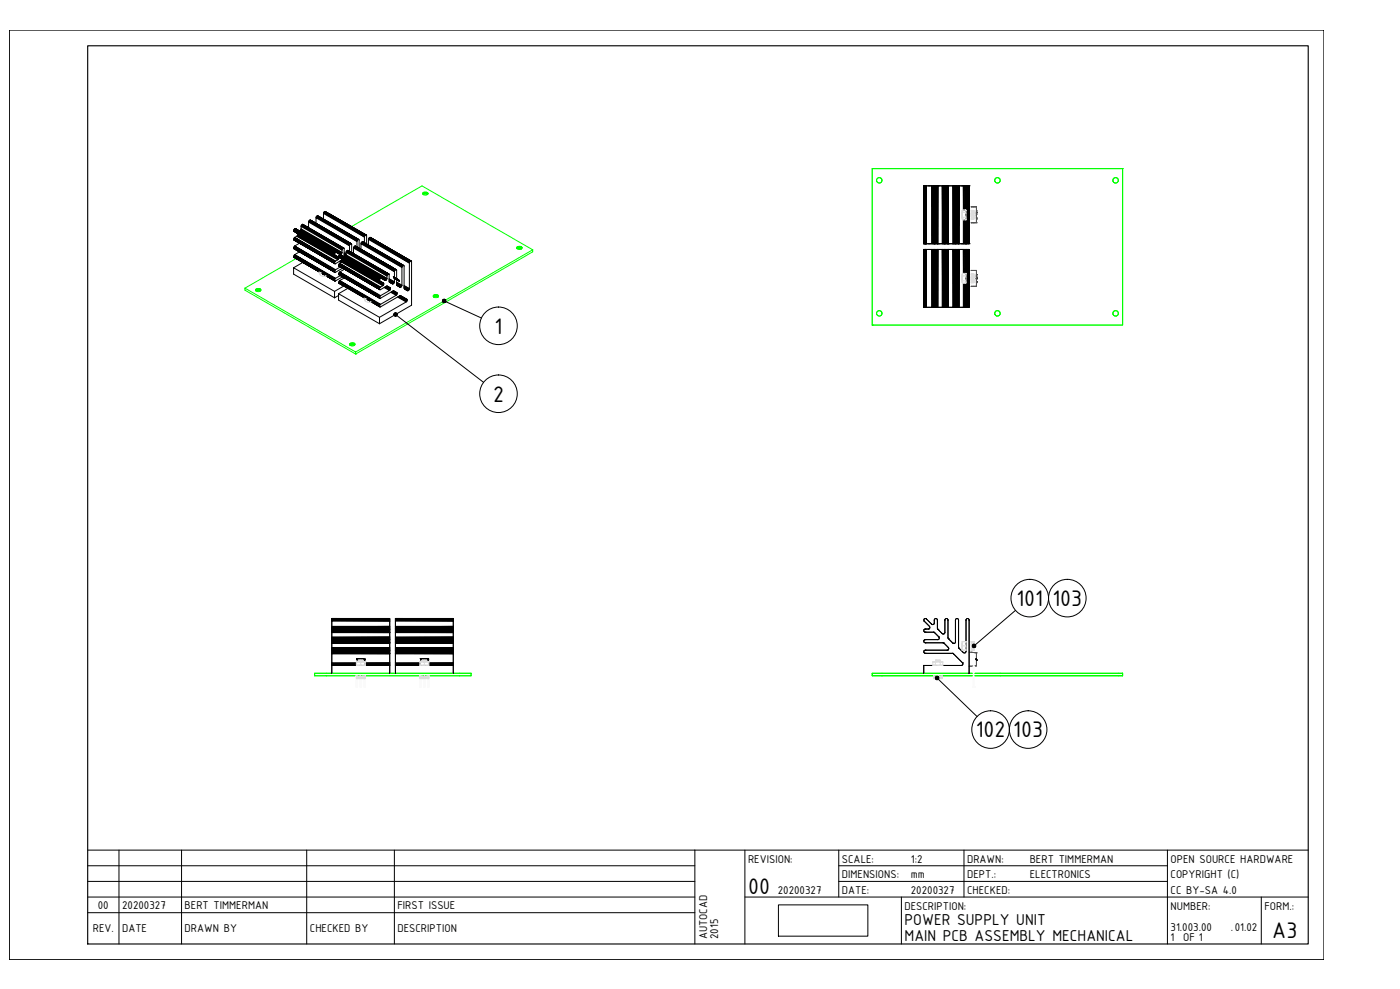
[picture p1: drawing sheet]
<svg xmlns="http://www.w3.org/2000/svg" width="841mm" height="594mm" viewBox="0 0 841 594" stroke-linecap="round" stroke-linejoin="round" font-family="sans-serif">
<!-- layer: 0 -->
<g fill="none" stroke="#0f0" stroke-width=".6">
<path d="M524 101h150v94h-150z"/>
<circle cx="528" cy="108" r="1.6"/>
<circle cx="528" cy="108" r="1.7"/>
<circle cx="599" cy="108" r="1.6"/>
<circle cx="670" cy="108" r="1.7"/>
<circle cx="528" cy="188" r="1.6"/>
<circle cx="599" cy="188" r="1.6"/>
<circle cx="670" cy="188" r="1.7"/>
</g>
<circle cx="674" cy="101" r=".2" fill="#0f0"/>
<path d="M530 108h.1M601 108h.1M672 108h.1M530 188h.1M601 188h.1M672 188h.1" fill="none" stroke="#0f0" stroke-width=".6"/>
<g fill="#0f0">
<circle cx="524" cy="195" r=".2"/>
<circle cx="524" cy="101" r=".2"/>
</g>
<g fill="none" stroke="#000" stroke-width=".6">
<path d="M587 126v1v-1M587 127h.1M587 128h.1M587 129h.1M587 130h.1M587 131h.1M587 132h.1M587 165h.1M587 166h.1M587 167h.1M587 168h.1M587 169h.1"/>
<path d="M587 170h.1"/>
</g>
<path d="M582 124h1v4v-4zM583 130v4h-1M582 162h1v4v-4zM583 168v4h-1M583 172h.1" fill="none" stroke="#fafafa" stroke-width=".6"/>
<path d="M583 162h4v10h-4h4v-10zM583 162h.1M583 172h.1M585 162h.1M585 172h.1M587 162h.1M587 172h.1" fill="none" stroke="#545454" stroke-width=".6"/>
<circle cx="583" cy="134" r=".2" fill="#fafafa"/>
<path d="M583 124h.1M583 134h.1" fill="none" stroke="#fafafa" stroke-width=".6"/>
<path d="M583 124h4v10h-4h4v-10z" fill="none" stroke="#545454" stroke-width=".6"/>
<circle cx="587" cy="134" r=".2" fill="#545454"/>
<path d="M587 124h.1M587 134h.1" fill="none" stroke="#545454" stroke-width=".6"/>
<g fill="#545454">
<circle cx="585" cy="124" r=".2"/>
<circle cx="585" cy="134" r=".2"/>
<circle cx="583" cy="124" r=".2"/>
<circle cx="583" cy="134" r=".2"/>
</g>
<g fill="none" stroke="#000" stroke-width=".6">
<path d="M555 112h27v34h-27M555 112h.1M555 112v34M555 112v34v-34h2M556 112v34h-1zM556 112h.1M556 112v34zM557 112v34h-1zM557 112h3v34h-3M557 112h.1M558 112h.1M560 112h.1"/>
<path d="M560 112v34zM560 112l1 34h-1zM561 112h.1M561 112v34zM561 112h-1v34M561 112v34M562 112l-1 34zM562 112v34zM563 112v34h-1zM563 112v34zM563 112h.1M563 112v34"/>
<path d="M563 112h-2v34M563 112v34v-34M563 112h3v34h-3M564 112h.1M566 112h.1M566 112l1 34h-1zM566 112v34M566 112h2M567 112v34zM567 112h.1M567 112l1 34zM568 112h.1"/>
<path d="M568 112v34M568 112v34zM569 112v34h-1zM569 112v34zM569 112h.1M569 112v34M570 112h-2v34M570 112v34zM570 112l-1 34zM570 112v34v-34M570 112h.1M570 112h2v34h-2"/>
<path d="M572 112h.1M573 112v34zM573 112l-1 34M573 112h1M573 112h.1M573 112l1 34h-1zM574 112v34zM574 112h.1M574 112v34M575 112v34h-1zM575 112v34zM576 112l-1 34z"/>
<path d="M576 112v34zM576 112h.1M576 112v34M576 112h-2v34M576 112v34v-34M576 112h3v14v-14M578 112h.1M579 112h.1M579 112v14M579 112h1M580 112v14M580 112h.1"/>
<path d="M580 112v34M581 112l-1 34zM581 112v34zM582 112v34h-1zM582 112v34zM582 112h-2v34M582 112h.1M555 135v11M579 132v14h-3M579 132l1 14v-14M580 126v-14v14M580 132v14v-14"/>
<path d="M580 132v14M555 150h27v35h-27M555 146h.1M555 150h.1M555 150v35M555 150v35v-35h2M556 150v35h-1zM556 146h.1M556 150h.1M556 150v35zM557 150v35h-1zM557 150h3v35h-3"/>
<path d="M557 146h.1M557 150h.1M558 146h.1M558 150h.1M560 146h.1M560 150h.1M560 150v35zM560 150l1 35h-1zM561 146h.1M561 150h.1M561 150v35zM562 150l-1 35z"/>
<path d="M562 150v35zM563 150v35h-1zM563 150v35zM563 146h.1M563 150v35M563 150h-2v35M563 150v35v-35M563 150h.1M563 150h3v35h-3M564 146h.1M564 150h.1M566 146h.1"/>
<path d="M566 150h.1M566 150l1 35h-1zM566 150v35M566 150h2v35v-35h2M567 150v35zM567 146h.1M567 150h.1M567 150l1 35zM568 146h.1M568 150v35zM569 150v35h-1zM569 150v35z"/>
<path d="M569 146h.1M569 150h.1M569 150v35M570 150v35zM570 150l-1 35zM570 150v35v-35M570 146h.1M570 150h.1M570 150h2v35h-2M572 146h.1M572 150h.1M573 150v35z"/>
<path d="M573 150l-1 35M573 150h1v35M573 146h.1M573 150h.1M573 150l1 35h-1zM574 150v35zM574 146h.1M575 150v35h-1zM575 150v35zM576 150l-1 35zM576 150v35zM576 146h.1"/>
<path d="M576 146v-34v34M576 150v35v-35M576 150h3v14v-14M576 150h.1M578 146h.1M578 150h.1M579 146v-14v14h1M579 146h.1M579 150h.1M579 150h1v35M579 150v14M580 150v14"/>
<path d="M580 146h.1M581 150l-1 35zM581 150v35zM582 150v35h-1zM582 150v35zM582 150h-2v35M582 146h.1M582 150h.1M555 173v12M579 170v15h-3M579 170l1 15v-15M580 164v-14v15"/>
<path d="M580 170v15v-15M580 170v15M555 185h.1M556 185h.1M557 185h.1M558 185h.1M560 185v-35h1v35M560 185h.1M561 185h.1M563 185h.1M564 185h.1M566 185h.1"/>
<path d="M567 185h.1M569 185h.1M570 185h.1M572 185h.1M573 185h.1M574 185v-35h2v35M576 185v-35v35M576 185h.1M578 185h.1M579 185v-15v15h1M579 185h.1M582 185h.1"/>
</g>
<g fill="none" stroke="#dbdbdb" stroke-width=".6">
<path d="M578 128v2M578 130h.1M578 128h.1M578 128v1M578 128v1zM578 126v6M578 130v-1v2M578 126h2M578 127v1M580 128h.1M580 130v1M580 131v1h-2"/>
<path d="M580 126v2h-2M580 128v2h-2M580 127v1M580 126h.1M580 132h.1M583 132h2zM583 131l2-1v1zM583 129h1h-1h1v1M583 128h2v1M583 127h2v1zM583 127h2zM583 126l2 1z"/>
<path d="M584 129h1l-2-1 1 1h-1v-1v2v-1h1l-1 1h2l-1-1h1v3M584 129l1 1M584 129h1M584 129h.1M585 126v3M585 129h.1"/>
</g>
<circle cx="580" cy="132" r=".2" fill="#dbdbdb"/>
<path d="M578 126h.1M578 127v1M580 126h.1M580 127v1M580 130v1" fill="none" stroke="#dbdbdb" stroke-width=".6"/>
<circle cx="578" cy="132" r=".2" fill="#dbdbdb"/>
<path d="M578 130v1" fill="none" stroke="#dbdbdb" stroke-width=".6"/>
<circle cx="578" cy="127" r=".2" fill="#dbdbdb"/>
<path d="M578 129h.1" fill="none" stroke="#dbdbdb" stroke-width=".6"/>
<circle cx="578" cy="131" r=".2" fill="#dbdbdb"/>
<g fill="none" stroke="#dbdbdb" stroke-width=".6">
<path d="M578 166v1zM578 165v5M578 168v-1v2M578 168v1zM578 165h2M578 165v1M580 166h.1M580 169h.1M580 170h.1M580 169v1h-2M580 165v1h-2M580 166v3h-2"/>
<path d="M580 168v1M580 165v1M580 165v-1v1"/>
</g>
<circle cx="580" cy="164" r=".2" fill="#dbdbdb"/>
<path d="M578 166h.1" fill="none" stroke="#dbdbdb" stroke-width=".6"/>
<circle cx="578" cy="164" r=".2" fill="#dbdbdb"/>
<g fill="none" stroke="#dbdbdb" stroke-width=".6">
<path d="M578 166v3M578 165h.1M578 167h.1M578 169h.1M578 170h.1M583 167v-1v2h1l-1 1h2l-1-1M583 166l1 1h1l-2-1h2v1M583 165h2v1zM583 165h2zM583 170h2zM583 169h2zM583 167h1l-1 1z"/>
<path d="M584 167l1 2M584 168h1v2M584 167h-1h1v1M584 167h1M584 167h.1M585 165v2M585 168h.1M585 167h.1"/>
</g>
<circle cx="578" cy="166" r=".2" fill="#dbdbdb"/>
<path d="M189 404h94v2h-94zM189 404h.1M189 406h.1M196 404h.1M196 406h.1M276 404h.1M276 406h.1M283 404h.1M283 406h.1" fill="none" stroke="#0f0" stroke-width=".6"/>
<g fill="none" stroke="#000" stroke-width=".6">
<path d="M199 380h35zM199 380h35M199 378h35zM199 378h35v1zM199 379h35zM199 379l35 1zM199 377l35-1zM199 377h35zM199 378l35-1zM199 376v-3h35v3M199 372h35zM199 372h35v1z"/>
<path d="M199 373h35zM199 372h35h-35h12M199 377v3M199 372v5M199 380v3M199 372v1M199 376h.1M199 380h.1M234 376h-35v4h35M234 372v11M234 373h.1M234 376h.1"/>
<path d="M234 378h.1M234 380h.1M238 380h34zM238 380h34M238 378h34zM238 378h34v1zM238 379h34zM238 379l34 1zM238 377l34-1zM238 377h34zM238 378l34-1zM238 376v-3h34v3"/>
<path d="M238 372h34zM238 372h34v1zM238 373h34zM238 372h34h-34h11M238 377v3M238 372v5M238 380v3M238 372v1M238 376h.1M238 380h.1M272 376h-34v4h34M272 372v11"/>
<path d="M272 373h.1M272 376h.1M272 378h.1M272 380h.1M199 400h15zM199 392l35 1M199 393h35zM199 391h35zM199 391h35v1zM199 392h35zM199 389h35zM199 390l35-1v1z"/>
<path d="M199 390h35zM199 390l35 1M199 389v-3h35v3M199 386h35zM199 386h35M199 384h35zM199 384l35 1zM199 385h35zM199 385h35v1zM199 383v3h35M199 383h35zM199 384l35-1z"/>
<path d="M199 383v-3h35v3M199 384v2M199 386v18M199 392h35M199 391h35M199 398v2h35M199 383h.1M199 386h.1M199 389h.1M199 392v1M214 398h-15v-5h35v5M214 399h-15h15"/>
<path d="M214 398l-15 1h15M214 396h1h-1M214 396h.1M215 396h.1M216 396h.1M217 396h.1M217 396h1h-1M218 396h.1M218 396h1h-1M219 396h.1M219 398h15M219 399h15h-15"/>
<path d="M234 400h-15h15M234 389h-35v3h35M234 383h-35M234 390v2M234 383v3M234 386v4M234 392v12M234 399h-15M234 383h.1M234 384h.1M234 386h.1M234 389h.1"/>
<path d="M234 391h.1M234 392h.1M234 393h.1M234 398v2M234 398h-15M238 400h14zM238 392l34 1M238 393h34zM238 391h34zM238 391h34v1zM238 392h34zM238 389h34z"/>
<path d="M238 390l34-1v1zM238 390h34zM238 390l34 1M238 389v-3h34v3M238 386h34zM238 386h34M238 384h34zM238 384l34 1zM238 385h34zM238 385h34v1zM238 383v3h34M238 383h34z"/>
<path d="M238 384l34-1zM238 383v-3h34v3M238 384v2M238 386v18M238 383h.1M238 386h.1M238 389h.1M238 392v1M238 398v2h34M238 392h34M238 391h34M252 398h-14v-5h34v5"/>
<path d="M252 398l-14 1h14M252 399h-14h14M252 396h1h-1M253 396h.1M254 396h.1M255 396h.1M256 396h.1M256 396h1h-1M257 396h.1M258 398h14M258 399h14M258 399h14h-14"/>
<path d="M272 400h-14h14M272 389h-34v3h34M272 383h-34M272 390v2M272 383v3M272 386v4M272 392v12M272 383h.1M272 384h.1M272 386h.1M272 389h.1M272 391h.1"/>
<path d="M272 392h.1M272 393h.1M272 398v2M272 398h-14M199 404v-4h35v4M199 404h.1M234 404h.1M238 404v-4h34v4M238 404h.1M272 404h.1"/>
</g>
<g fill="none" stroke="#fafafa" stroke-width=".6">
<path d="M214 406v7h1v-5v5h-1zM214 413h.1M215 413h.1M216 408v5h1v-5v5h-1zM216 413h.1M217 413h.1M219 413h.1M220 406v7h-1v-5v5h1zM220 413h.1M252 406v7h1v-5v5h-1zM252 413h.1M253 413h.1"/>
<path d="M254 408v5h1v-5v5h-1zM254 413h.1M255 413h.1M257 413h.1M258 406v7h-1v-5v5h1zM258 413h.1"/>
</g>
<g fill="none" stroke="#dbdbdb" stroke-width=".6">
<path d="M252 400h1h-1v-3h6v3M252 398l2-1-1 1M252 398h1zM252 398v1M254 400h2M254 398h1l-1-1h2v1M255 399h3l-1 1M255 399l-2 1M255 398h1zM255 398v1M256 397h1zM257 398h1"/>
<path d="M257 397l1 1zM257 397h.1M258 398v2"/>
</g>
<circle cx="258" cy="397" r=".2" fill="#dbdbdb"/>
<path d="M254 397h.1M254 400h.1M255 398h.1M255 399v1M256 397h.1M256 400h.1M258 399v1" fill="none" stroke="#dbdbdb" stroke-width=".6"/>
<circle cx="252" cy="397" r=".2" fill="#dbdbdb"/>
<g fill="none" stroke="#dbdbdb" stroke-width=".6">
<path d="M214 400h1h-1v-3h5v3M214 398l1-1v1M214 398h1zM214 398v1M216 400h1M216 398h1l-2-1h3l-1 1M217 399h2v1M217 399l-2 1M217 398h.1M217 398v1M218 397h1zM219 398h.1"/>
<path d="M219 397v1zM219 397h.1M219 398v2M252 398h.1M252 399v1"/>
</g>
<circle cx="219" cy="397" r=".2" fill="#dbdbdb"/>
<path d="M215 397h.1M215 400h.1M217 398h.1M217 399v1M218 397h.1M218 400h.1M219 399v1" fill="none" stroke="#dbdbdb" stroke-width=".6"/>
<circle cx="214" cy="397" r=".2" fill="#dbdbdb"/>
<g fill="none" stroke="#dbdbdb" stroke-width=".6">
<path d="M214 400v-3h5v3M214 398h.1M214 399v1M216 397h1h1M217 397h.1M218 397h-3h1M219 398h.1M254 397h1h1M255 397h.1M256 397h-2M214 408h5M214 406v1"/>
<path d="M214 408h.1M214 407v1M214 406v2v-2v1M215 406v2h-1zM216 406v2h-1zM217 406v2h-1l1-2 1 2v-2l1 2M217 406h.1M219 406v1zM219 406v2M219 407v-1v2h-1v-2v2h-1M219 408h.1M219 407h.1"/>
<path d="M219 407v1M252 408h6M252 408h.1M253 406l-1 2M253 406v2zM254 406v2h-1zM255 406v2h-1l1-2 1 2h1M255 406h.1M258 406v1zM258 406v2M258 407l-1-1v2v-2v2l-1-2v2h-1M258 408h.1"/>
<path d="M258 407h.1M258 407v1"/>
</g>
<circle cx="219" cy="397" r=".2" fill="#dbdbdb"/>
<path d="M215 397h.1M215 400h.1M217 398h.1M217 399v1M218 397h.1M218 400h.1M219 399v1" fill="none" stroke="#dbdbdb" stroke-width=".6"/>
<circle cx="214" cy="397" r=".2" fill="#dbdbdb"/>
<path d="M214 398h.1M214 399v1" fill="none" stroke="#dbdbdb" stroke-width=".6"/>
<g fill="none" stroke="#0f0" stroke-width=".6">
<path d="M254 112h.1M254 116l2-1 1 1a1.5 1.5 0 0 1-1 1 1.5 1.5 0 0 1-2-1zM257 116h.1M257 117h.1M257 117h-3M257 117v-1v1v-1l-1 1v-2l-1 2v-2v2v-2l-1 2M211 136l43-24 66 38M178 155l-31 18M311 148h1l2 1a1.5 1.5 0 0 1-2 1 1.5 1.5 0 0 1-1-2zM313 149v-1l-1 1v-1l-1 1v-1l-1 1M313 149l-2 1M313 148v1z"/>
<path d="M313 148h.1M313 149h.1M314 149l-1 1M320 150h.1M320 151h.1M147 173l67 38v2l-67-39zM154 175v-1v1M154 174l1-1-1 2v-2v2h2v-2l-1 2v-2l2 1a1.5 1.5 0 0 1-2 1 1.5 1.5 0 0 1-1-1zM156 174v1zM157 174l-1 1M260 178l1-1-1 1 1 1M262 177v1z"/>
<path d="M263 177v1l-2 1M263 177v1h-1zM263 177h-2v1l1-1v1l-1 1M263 177h.1M263 178h.1M263 178v1M210 207v-1v1M211 207v-1l-1 1M211 207h-1M211 206v1zM212 206v1h-1zM213 206v1h-1z"/>
<path d="M213 207h.1M213 207a1.7 1.7 0 0 0-1-1 1.7 1.7 0 0 0-2 1M213 207l-1 1-2-1M214 211l106-61v1l-106 62"/>
</g>
<circle cx="214" cy="213" r=".2" fill="#0f0"/>
<g fill="none" stroke="#0f0" stroke-width=".6">
<path d="M147 173h.1M147 174h.1M156 174h.1M156 175h.1M213 206h.1M213 207h.1M214 211h.1M524 404h150h-150v2h150v-2v2h-150zM524 406h.1M524 404h.1M530 404h.1M530 406h.1"/>
<path d="M601 404h.1M601 406h.1M672 404h.1M672 406h.1M674 404h.1M674 406h.1"/>
</g>
<g fill="none" stroke="#000" stroke-width=".6">
<path d="M176 138l25 15zM177 139l26 16M177 138l24 14v1zM177 139h.1M177 138l25 14-25-15 25 15-25-15 24 15zM177 137l27 16zM177 137h.1M180 139l24 14h1l-25-14 25 13v1l-25-14 25 14zM180 139h.1M181 138l24 14zM181 137v-1l24 14v2M181 136l1-1 24 14-25-14 25 15h-1l-24-14 25 14v-1l-25-14 25 14-24-14 25 14"/>
<path d="M181 136h.1M181 137h.1M185 137v-4l25 15v3M185 133h.1M186 133l24 14v1l-25-15 25 14-24-15 25 14-24-14 24 14-1 1zM187 132l24 15-2-1M187 132l24 15zM187 132h-1l-1 1M190 134v-3l24 14v3M190 131l1-1 24 14-25-14 25 15h-1l-24-15 25 15v-1l-25-14 25 14-24-14 25 14v5M190 131h.1M194 132v-4l25 14v4"/>
<path d="M194 128l1-1 25 14-1 1-24-15 24 15-25-14 25 14-24-15 25 14M194 128h.1M176 144l25 14M176 149h1M176 154l1 1M177 155l24 14M177 149l24 14M177 155l25 14M177 150l25 14M177 153l25 14h-1zM177 153l24 14v1l-24-15-1 1 25 14-25-14 25 15M177 148l25 14h-1z"/>
<path d="M177 148l24 14v1l-24-15h-1l25 15-25-15v1l25 14M177 143l25 14h-1zM177 143l24 14v1l-24-15h-1l25 15-25-15v1l25 14M177 143l1-1 25 14-1 1M177 143h.1M177 148h.1M177 153h.1M178 142h.1M179 142l24 13v1zM179 140l24 15M179 140h.1M179 140l25 15z"/>
<path d="M180 146l-3 2M180 151l-3 2M182 158l-6 3M201 158l-2-1 3 1M201 153l2 2M201 153h.1M202 157h.1M202 158h.1M202 152l2 1M202 152h.1M203 156h.1M203 154l25 15z"/>
<path d="M203 155h1l-25-14 24 14-24-14-1 1 25 14M203 154v1M203 160h1M204 155l26 15M204 154l24 14zM204 155h.1M204 160l24 14M204 157l1 1M204 160l25 14M204 153l24 14h1l-24-14 24 14-25-14 24 14v1zM204 158l25 14-1 1zM204 158l24 15-24-15-1 1 25 14v1l-25-15v1l25 14"/>
<path d="M204 158l1-1 25 15h-1M204 158h.1M204 157l1 1-1-1M204 153h.1M204 157h2M205 153l-1 1v1l24 14M205 153l26 15M205 153h.1M205 156l1 1M205 156h.1M205 157h.1M205 152l-24-15-1 2-3-2v1v1l24 14"/>
<path d="M205 150h.1M205 152h.1M206 156v1l-1-1-3 2M206 157l24 14h1l-25-14v-1l24 14M206 157l24 14zM206 157l24 15M206 156l24 14M206 156h.1M206 156l25 15zM206 149h1M207 149v4v1M207 153h1h-1"/>
<path d="M207 152l1 1-1-1M207 152l1 1M207 153l1 1M207 149h.1M207 153h.1M207 154h.1M208 154v-1l24 14M208 154l24 14zM208 154h-1M208 153l24 15zM208 153v-1l24 14v1M208 152l1-2 24 15-25-14 25 14-1 1-24-15 25 14-24-15 24 15"/>
<path d="M208 152h.1M208 153h.1M209 151h.1M210 151h.1M210 152h.1M210 148h.1M211 151h.1M211 152h.1M211 157l21 11-25-14 25 14-25-14 25 14h-1M211 151v1v-1M211 146v6M211 146l-25-14 25 14"/>
<path d="M212 152v1v-1M212 152h.1M212 153v-1v1M212 153h.1M212 152v-3l25 14v6M212 149h.1M213 153h.1M214 148l24 14h-1l-24-14 24 15-25-14 25 14v-1l-24-14 25 14-24-14 24 14M214 148h-1l-1 1M214 145h.1M215 144h1M217 150v-4l24 15v10"/>
<path d="M217 146l1-1 24 14v1l-25-14 25 14-1 1-24-15 25 14-24-15 24 14-24-14 25 15M217 146h.1M218 140l2 1-23-13 23 13M219 142h.1M220 141v6M221 147v-3l25 14v15M221 144h.1M222 143l24 15-25-15 25 15v-1l-24-14 25 14-24-14 24 14h-1zM223 143l24 14-2-1M223 143l24 14zM223 143h-1l-1 1M242 159h1"/>
<path d="M243 160v13l2 2M243 160h.1M246 158h.1M247 157h.1M247 157l-25-14 25 14M247 157v26l-19 11-25-14v-4l25 15v4M176 161h.1M176 165h.1M201 175h.1M201 179h.1M202 162h.1M202 164h.1"/>
<path d="M202 167h.1M202 169h.1M203 177l-2 2-25-14v-4l25 14v4M203 176h.1M203 165h1M203 170h1M204 170l1 1zM204 170l24 14M204 165l24 14M204 165l25 14M204 169l25 14h-1zM204 169l24 14v1l-24-15h-1l25 15-25-15v1l25 14"/>
<path d="M204 163l25 15h-1zM204 163v1l24 14-24-14h-1l25 14v1l-25-15v1l25 14M204 163h.1M204 169h.1M205 166l-3 1M205 160l-3 2M206 166l-4 3M206 161l-4 3M207 172l-6 3M207 167l-3 2M207 162l-3 1M209 173l-6 3"/>
<path d="M228 169l2 1M228 169h.1M229 172h.1M229 174h.1M229 178h.1M229 179h.1M229 167l2 1M229 167h.1M230 172h.1M230 170h.1M231 173l3 2-5 3M231 172l3 2-3-1"/>
<path d="M231 168h.1M232 172l2 2v1M232 172l2 2-3-2M232 164l2 1-23-14 22 14M232 172h.1M232 172l3 2-3-2M232 172l2 1M232 166h.1M232 167h.1M233 172l1 1-1-1M233 172l1 1-2-1-3 2M233 172l1 1"/>
<path d="M233 172h.1M233 165h1M234 165v4l2 2-2-2M234 167l3 2-3-1 3 2-3-2 2 2-2-1M234 169l2 1-2-1M234 168l3 1M234 165h.1M234 169h.1M234 175h.1M234 169l2 1M234 173h.1M235 176l3 1-9 6"/>
<path d="M235 175l3 2-3-2M236 175l3 1h-1M236 175l3 1-1 1-2-2 2 2M236 175h.1M236 175l3 1-3-1M236 166h.1M236 166v1v-1M237 175l1 1M237 175h.1M237 167h.1M237 163h.1M237 169h.1"/>
<path d="M237 168h.1M238 167h.1M238 167v1v-1M238 162l-25-14 25 14M238 162h.1M238 177h.1M238 168h.1M238 162v9l2 2M238 171l3 1-3-2 3 2-3-2 3 1M238 170l3 2-3-1M238 171l3 1-3-1 2 2M238 171h.1"/>
<path d="M238 176l-2-1-7 4M238 176h.1M238 172l2 1M239 167v1v-1M239 168h.1M239 178l5 3-5-3M239 168v1v-1M239 178l5 3 1-1-5-2 5 2h-1M240 178l4 3-5-3M240 169h.1M240 169v-1v1M240 178h.1"/>
<path d="M240 178l5 2-5-2M240 173h.1M241 178l3 2M241 178h.1M241 161h.1M241 171h.1M243 173l2 1-2-1 3 1-3-2 3 2v-1l-3-1 3 1M243 173l2 1-2-1 2 2M243 173h.1M243 174l2 1M243 174h.1M244 180l-4-2-11 6"/>
<path d="M244 180h.1M245 175h.1M246 173h.1M203 180h.1M228 191h.1M228 184h1M229 183h.1M229 184h.1M244 181l-16 10M244 181h.1M247 183h.1M587 396h.1"/>
</g>
<g fill="none" stroke="#dbdbdb" stroke-width=".6">
<path d="M192 163a2.7 2.7 0 0 0 1 3 2.7 2.7 0 0 0 3 0M192 164h.1M192 165h.1M192 164h1M193 164v2M193 164h.1M194 166h.1M195 165v1M219 179a2.7 2.7 0 0 0 1 3 2.7 2.7 0 0 0 3-1M219 179h.1M219 179h1M220 180v1"/>
<path d="M220 180h.1M219 180h.1M221 182h.1M222 181v1"/>
</g>
<path d="M582 386h1v6h-1h1v-6zM583 386h.1M583 392h.1M585 400h.1" fill="none" stroke="#fafafa" stroke-width=".6"/>
<path d="M582 392h5v8h-2h2v-8h-4M583 392h.1M587 400h.1M587 392h.1M582 400h3M585 400h.1" fill="none" stroke="#545454" stroke-width=".6"/>
<circle cx="585" cy="413" r=".2" fill="#fafafa"/>
<path d="M585 406v7zM585 404v-4v4" fill="none" stroke="#fafafa" stroke-width=".6"/>
<circle cx="585" cy="400" r=".2" fill="#fafafa"/>
<path d="M585 404h.1M585 413h.1M585 400h.1" fill="none" stroke="#fafafa" stroke-width=".6"/>
<circle cx="585" cy="413" r=".2" fill="#fafafa"/>
<path d="M585 400h.1" fill="none" stroke="#fafafa" stroke-width=".6"/>
<circle cx="585" cy="413" r=".2" fill="#fafafa"/>
<path d="M587 396h.1" fill="none" stroke="#000" stroke-width=".6"/>
<path d="M587 400h.1" fill="none" stroke="#545454" stroke-width=".6"/>
<circle cx="587" cy="392" r=".2" fill="#545454"/>
<path d="M585 400h.1" fill="none" stroke="#fafafa" stroke-width=".6"/>
<circle cx="585" cy="413" r=".2" fill="#fafafa"/>
<path d="M585 400h.1" fill="none" stroke="#fafafa" stroke-width=".6"/>
<circle cx="585" cy="413" r=".2" fill="#fafafa"/>
<path d="M585 400h.1" fill="none" stroke="#fafafa" stroke-width=".6"/>
<circle cx="585" cy="413" r=".2" fill="#fafafa"/>
<path d="M585 400h.1" fill="none" stroke="#fafafa" stroke-width=".6"/>
<circle cx="585" cy="413" r=".2" fill="#fafafa"/>
<path d="M585 400h.1" fill="none" stroke="#fafafa" stroke-width=".6"/>
<circle cx="585" cy="413" r=".2" fill="#fafafa"/>
<path d="M585 400h.1" fill="none" stroke="#fafafa" stroke-width=".6"/>
<circle cx="585" cy="413" r=".2" fill="#fafafa"/>
<g fill="none" stroke="#000" stroke-width=".6">
<path d="M555 378v2M555 373h.1M555 373l3 3M555 380h1M556 380h5l3 3-1 1M556 378h.1M556 380h.1M556 378h-1M556 378h2M556 380h5M557 372l3 3 1-1M557 372h-2v1"/>
<path d="M557 372h.1M558 378l1-1-4-4v-1h2l3 3h1v-3h2v6l3 3h1l1-9h1l1 11 3 4 1-1v-14h1h1v17l4 3v-1v-19h1h1v32M558 378h.1M558 376l1 1-1 1M558 376h.1M560 375h.1M561 380h.1M561 372h.1M561 374h.1M563 372h-1l-1 2M563 372h.1M563 372v6l3 3"/>
<path d="M563 378h.1M568 380l-1 1h-1M568 372h.1M568 380h.1M569 372h-1v8M569 372h.1M569 372l1 11 2 3M574 372h.1M576 372h.1M580 372h.1M582 372h.1M555 400h.1"/>
<path d="M555 391v1M555 385v1M555 392h1M555 386h1M556 392h16l6 6v1v1M556 386h11l3 3-1 2M556 384h.1M556 386h.1M556 391h.1M556 392h.1M556 391h-1M556 391h13"/>
<path d="M556 384l-1 1M556 384h7M556 386h10M556 392h16M561 380l3 3M563 384h.1M564 383l-1 1M564 383h.1M566 381h.1M566 386h1M566 386h.1M567 386h.1"/>
<path d="M567 386l3 3M569 391h.1M570 389v1l-1 1M570 389h.1M570 384h.1M572 392l1 1M572 392h.1M572 386l1 1 1-1v-14h1h1v17l3 3M572 386h.1M573 393h.1M573 393l5 5M574 386h.1"/>
<path d="M576 389h.1M578 400h-23v4M578 400h.1M578 398v1v1M578 398h.1M579 392h1v-1v-19h1h1v32M579 392h.1M580 391h.1M555 404h.1M582 404h.1"/>
</g>
<path d="M585 385h.1M585 391h.1" fill="none" stroke="#dbdbdb" stroke-width=".6"/>
<circle cx="580" cy="385" r=".2" fill="#dbdbdb"/>
<path d="M580 391h.1" fill="none" stroke="#dbdbdb" stroke-width=".6"/>
<circle cx="578" cy="385" r=".2" fill="#dbdbdb"/>
<path d="M578 391h.1" fill="none" stroke="#dbdbdb" stroke-width=".6"/>
<circle cx="578" cy="385" r=".2" fill="#dbdbdb"/>
<g fill="none" stroke="#dbdbdb" stroke-width=".6">
<path d="M578 390v1zM578 391h2M578 391h.1M578 385v2v-2v1M578 385h.1M578 387v2v-1v1M578 387v1zM578 390v-1v2M578 385h2v1M580 385v1M580 391h.1M580 388v1"/>
<path d="M580 385h.1M580 388h.1M580 385h-2v6M580 387v2M580 390v1M580 389v2h-2M580 386v2h-2"/>
</g>
<circle cx="578" cy="385" r=".2" fill="#dbdbdb"/>
<path d="M578 389h.1M578 391h.1M578 385h.1M578 388h.1" fill="none" stroke="#dbdbdb" stroke-width=".6"/>
<circle cx="578" cy="385" r=".2" fill="#dbdbdb"/>
<g fill="none" stroke="#dbdbdb" stroke-width=".6">
<path d="M561 398l-1 1h2M561 400l-1-1 1 1M561 397h5M561 397h1zM562 400h1M562 398h.1M562 397h1zM562 399h3l-1 1M562 398v1M563 398h-1M564 398l2-1h-3l2 1v2M565 400v-1l1 1"/>
<path d="M565 398h.1M566 400h.1M566 397v1M566 397h.1M566 399v1M566 398v2M578 387v2v-2M583 388l2-1v1M583 387l2-1v1zM583 386h2zM583 390l2 1M583 390h2z"/>
<path d="M583 389h2v1zM583 388h2v1zM583 391h1zM583 390l2 1zM583 391h1M584 385l1 1h-2M584 385l-1 1M584 385h1M584 385h.1M584 391h.1M585 386v5M585 385h.1"/>
<path d="M585 391h.1"/>
</g>
<circle cx="565" cy="397" r=".2" fill="#dbdbdb"/>
<path d="M560 398h.1M560 399v1M561 397h.1M561 400h.1M562 398h.1M562 399v1M563 397h.1M563 400h.1M566 398h.1M566 399v1" fill="none" stroke="#dbdbdb" stroke-width=".6"/>
<g fill="#dbdbdb">
<circle cx="566" cy="397" r=".2"/>
<circle cx="565" cy="397" r=".2"/>
<circle cx="561" cy="397" r=".2"/>
</g>
<g fill="none" stroke="#dbdbdb" stroke-width=".6">
<path d="M560 398h.1M560 399v1M562 397h.1M564 397h-1h-1h3h-1M565 397h.1M561 408h2v-1h1v1h2M561 406h.1M561 408v-2v2v-2v2v-2l1 2M563 407h1M563 408h.1M563 407h.1M564 406v1l1-1-1 2z"/>
<path d="M564 406l-1 1v-1v1l-1 1h1l-1-2v2h-1M564 408h.1M564 407h.1M565 406v2v-2v2h-1M566 406v2h-1zM566 406v2z"/>
</g>
<circle cx="562" cy="397" r=".2" fill="#dbdbdb"/>
<path d="M566 398h.1M566 399v1" fill="none" stroke="#dbdbdb" stroke-width=".6"/>
<g fill="#dbdbdb">
<circle cx="566" cy="397" r=".2"/>
<circle cx="565" cy="397" r=".2"/>
<circle cx="561" cy="397" r=".2"/>
</g>
<path d="M560 398h.1M560 399v1" fill="none" stroke="#dbdbdb" stroke-width=".6"/>
<!-- layer: Ttitleblock -->
<g fill="none" stroke="#000" stroke-width=".6">
<path d="M6 18h789v558h-789zM53 511h733M71 511v56M109 511v56M184 511v56M237 511v56M417 511v56M447 511v56M504 511v28M579 511v28M701 511v56M53 539h364"/>
<path d="M53 529h364M53 520h364M447 539h339M504 529h197M504 520h197M541 539v28M758 539v28M53 548h364"/>
</g>
<path d="M53 28h733v539h-733z" fill="none" stroke="#000" stroke-width=".68"/>
<!-- layer: 035CONTINUOUS -->
<g fill="none" stroke="#000" stroke-width=".6">
<circle cx="299" cy="196" r="11"/>
<circle cx="299" cy="237" r="11"/>
<circle cx="619" cy="359" r="11"/>
<circle cx="641" cy="359" r="11"/>
<circle cx="595" cy="438" r="11"/>
<circle cx="618" cy="438" r="11"/>
</g>
<!-- layer: DIMENSIONS -->
<path d="M238 189l53 41M267 181l22 10M610 367l-25 21M563 407l24 23" fill="none" stroke="#000" stroke-width=".6"/>
<g fill="#000" stroke="#000" stroke-width=".6">
<path d="M238 189h1zM267 181h1zM585 388h1zM563 407l1 1z"/>
<path d="M267 180v1zM266 180l1 1zM266 180l1 1z"/>
<path d="M237 189h1zM237 190l1-1zM238 189v1z"/>
<path d="M237 188l1 1zM237 189h1zM237 189h1z"/>
<path d="M238 189v1zM238 189v1z"/>
<path d="M238 188v1zM237 188l1 1zM237 188l1 1z"/>
<path d="M238 189h1zM238 188v1z"/>
<path d="M266 181h1zM266 181h1zM267 181l-1 1z"/>
<path d="M266 180l1 1zM266 180l1 1zM266 181h1z"/>
<path d="M267 181v1zM267 181v1zM267 181h1z"/>
<path d="M267 181l1-1zM267 181v-1zM267 180v1z"/>
<path d="M584 388h1zM584 389l1-1zM585 388v1z"/>
<path d="M584 387l1 1zM584 388h1zM584 388h1z"/>
<path d="M585 388v1zM585 388v1zM585 388h1z"/>
<path d="M585 387v1zM585 387v1zM584 387l1 1z"/>
<path d="M585 388h1zM585 388h1zM585 387v1z"/>
<path d="M562 408l1-1zM562 408l1-1zM563 407v1z"/>
<path d="M562 407h1zM562 407h1zM562 407h1z"/>
<path d="M563 407v1zM563 407l1 1zM563 407l1 1z"/>
<path d="M563 406v1zM563 406v1zM562 407h1z"/>
<path d="M563 407h1zM563 407h1zM563 406v1z"/>
</g>
<!-- layer: 0 -->
<path d="M468 544h53v18h-53z" fill="none" stroke="#000" stroke-width=".6"/>
<g font-size="14.6">
<text x="297" y="200">1</text>
<text x="296" y="241">2</text>
<text x="611" y="364">101</text>
<text x="632" y="364">103</text>
<text x="586" y="443">102</text>
<text x="609" y="443">103</text>
<text x="449" y="537">00</text>
<text x="764" y="563">A3</text>
</g>
<g font-size="10.2">
<text x="543" y="556">POWER SUPPLY UNIT</text>
<text x="543" y="565">MAIN PCB ASSEMBLY MECHANICAL</text>
</g>
<g font-size="7.3">
<text x="449" y="518">REVISION:</text>
<text x="506" y="518">SCALE:</text>
<text x="547" y="518">1:2</text>
<text x="581" y="518">DRAWN:</text>
<text x="619" y="518">BERT TIMMERMAN</text>
<text x="703" y="518">OPEN SOURCE HARDWARE</text>
<text x="506" y="528">DIMENSIONS:</text>
<text x="547" y="528">mm</text>
<text x="581" y="528">DEPT.:</text>
<text x="619" y="528">ELECTRONICS</text>
<text x="703" y="528">COPYRIGHT (C)</text>
<text x="467" y="537">20200327</text>
<text x="506" y="537">DATE:</text>
<text x="547" y="537">20200327</text>
<text x="581" y="537">CHECKED:</text>
<text x="703" y="537">CC BY-SA 4.0</text>
<text x="59" y="546">00</text>
<text x="73" y="546">20200327</text>
<text x="111" y="546">BERT TIMMERMAN</text>
<text x="239" y="546">FIRST ISSUE</text>
<text x="543" y="546">DESCRIPTION:</text>
<text x="703" y="546">NUMBER:</text>
<text x="760" y="546">FORM.:</text>
<text x="56" y="560">REV.</text>
<text x="73" y="560">DATE</text>
<text x="111" y="560">DRAWN BY</text>
<text x="186" y="560">CHECKED BY</text>
<text x="239" y="560">DESCRIPTION</text>
<text x="703" y="559">31.003.00</text>
<text x="739" y="559">.01.02</text>
<text x="425" y="564" transform="rotate(-90 425 564)">AUTOCAD</text>
<text x="432" y="564" transform="rotate(-90 432 564)">2015</text>
<text x="703" y="565">1</text>
<text x="711" y="565">OF 1</text>
</g>
</svg>
